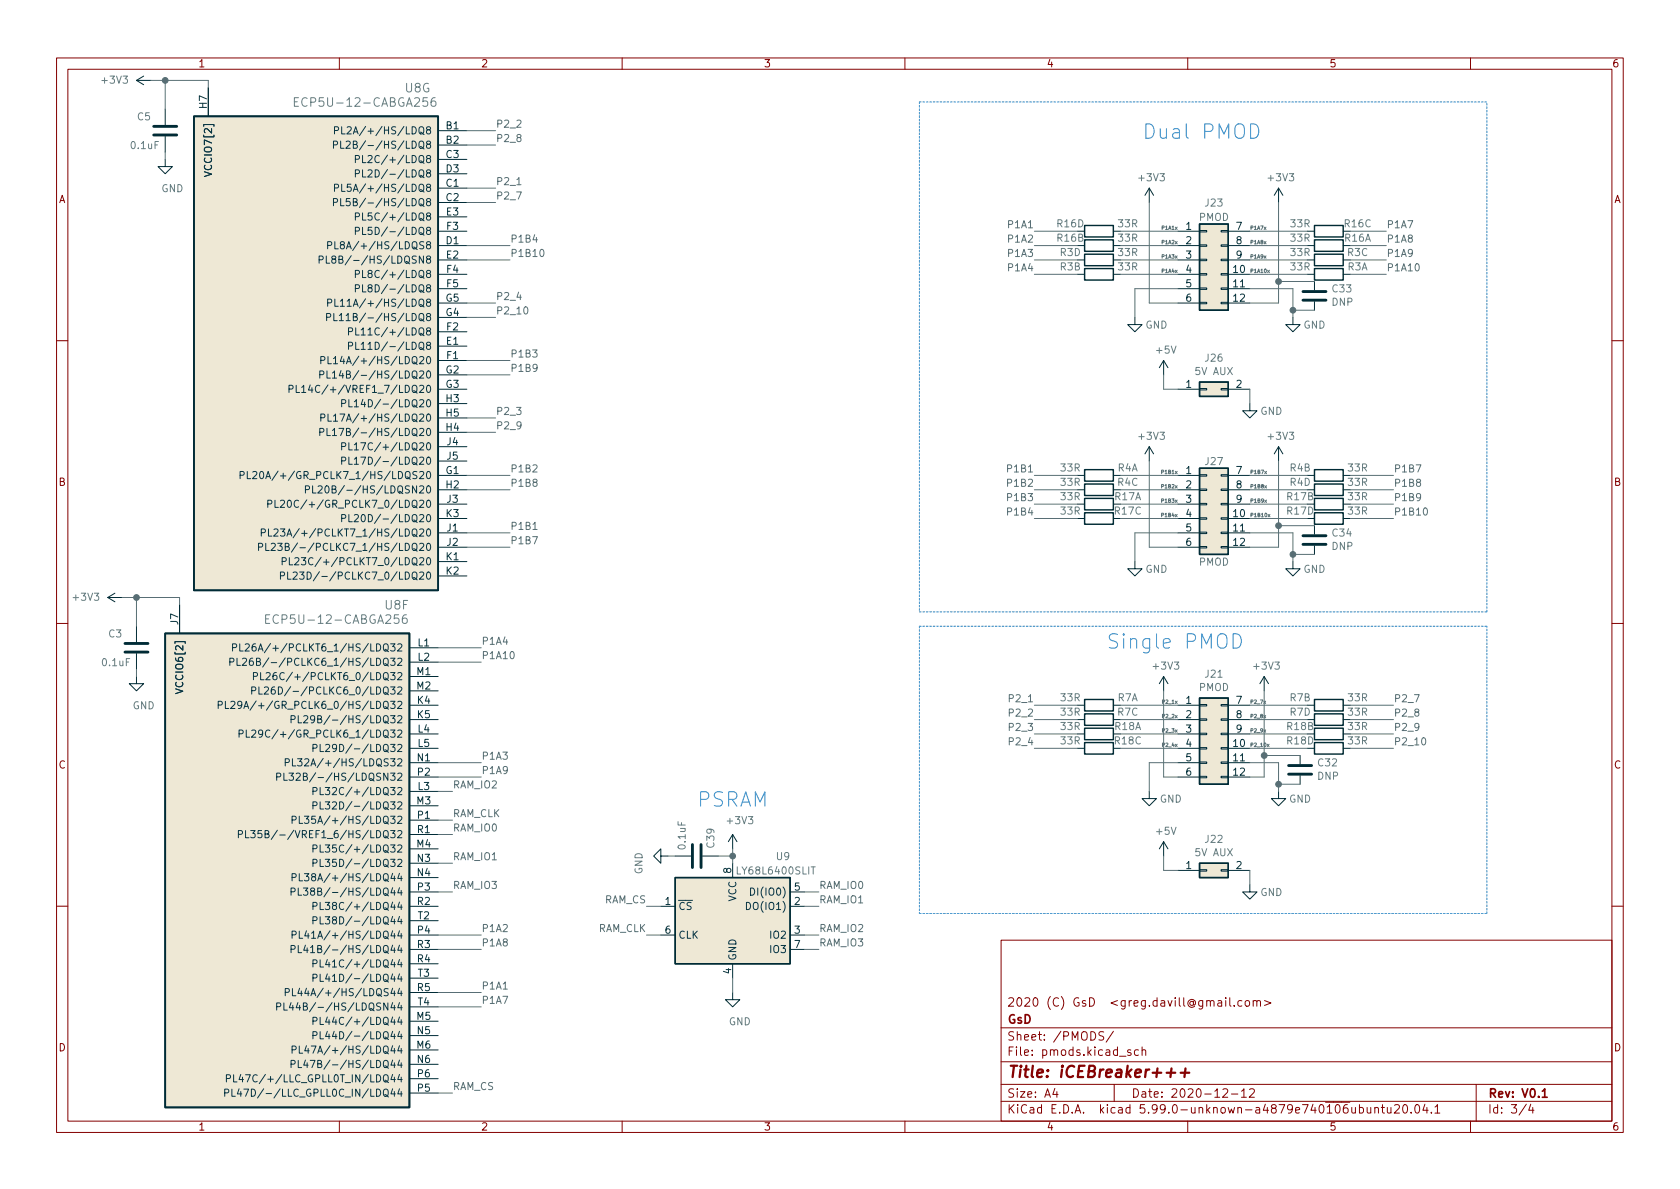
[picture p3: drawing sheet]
<svg xmlns="http://www.w3.org/2000/svg" width="297mm" height="210mm" viewBox="0 0 297 210" stroke-linecap="round" stroke-linejoin="round" font-family="sans-serif">
<g fill="none" stroke="#840000" stroke-width=".18">
<path d="M10 10.2h277v190.1h-277zM12 12.2h273v186.1h-273zM60 10.2v2M110 10.2v2M160 10.2v2M210 10.2v2M260 10.2v2M10 60.2h2M285 60.2h2M10 110.2h2M285 110.2h2M10 160.2h2"/>
<path d="M177 166.3h108v32h-108zM216.7 176.4v.2M216.7 176.9v1M217.4 176.4v1.3l.2 .2M218.2 177.8v.1M219.6 177l-.5-.1-.2 .3v.4l.1 .3h.6M220.3 177l.3-.1 .3 .3v.4l-.3 .3h-.3l-.2-.3v-.4zM221.6 177.1l.2-.2 .3 .1 .1 .9M221.6 176.9v1M222.2 177.1l.2-.2 .4 .1 .1 .9M223.6 176.9l1.1 .5-1.1 .4M285 160.2h2"/>
<path d="M60 198.3v2M110 198.3v2M160 198.3v2M177 194.8h108M177 191.8h108M177 187.8h108M177 181.8h108M186.5 192.5l-.4 1h1M186.9 193v1M195.1 182.5l-.5-.1-.2 .2v.4l.6 .3 .1 .3-.2 .3h-.6M196.9 182.4l-1.3 1.9M197 191.8v3"/>
<path d="M199.9 185.7l-.3-.1-.2 .2v.3l.5 .1v.4h-.5M201.3 185.7l-.4-.1-.3 .3v.4l.1 .3h.6M201.9 185.8l.2-.2 .4 .1 .1 .9M201.9 185.1v1.5M210 198.3v2M216.2 192.7l.6-.2 .2 .2 .1 .3-1 1h1M217.7 193.5h1.2M219.5 193l.4-.5v1.5M219.5 194h.9M220.9 192.7l.6-.2 .2 .2 .1 .3-.9 1h.9M243.1 196l.2-.2 .3 .1 .1 .9M243.1 195.8v1"/>
<path d="M244.2 195.8h.6M244.4 195.3v1.3l.4 .2M245.3 195.8l.1 1h.3l.2-.1M245.9 195.8v1M246.6 195.5l.5-.2 .3 .2v.3l-.9 1h.9M248.2 195.4l.2-.1a.81 .81 0 0 1 .5 .7 .81 .81 0 0 1-.3 .8h-.1a.81 .81 0 0 1-.6-.6 .81 .81 0 0 1 .3-.8zM249.5 196.7v.1M250.3 195.5l.2-.2a.81 .81 0 0 1 .6 .7 .81 .81 0 0 1-.3 .8h-.2a.81 .81 0 0 1-.3-1.3zM251.9 195.3l-.3 1h.9M252.3 195.8v1M253.1 196.7v.1M253.7 195.8l.4-.5v1.5"/>
<path d="M253.7 196.8h.9M260 198.3v2M261 191.8v6.5M269.9 195.3l-1.3 1.9M270.6 195.3l-.3 1h.9M271 195.8v1"/>
</g>
<path d="M272.7 193l.4-.5v1.5M272.7 194h.9" fill="none" stroke="#840000" stroke-width=".3"/>
<path d="M206.3 189.7h1.5M207.1 188.9l-.2 1.6M208.8 189.7h1.5M209.6 188.9l-.2 1.6" fill="none" stroke="#840000" stroke-width=".4"/>
<g fill="none" stroke="#002b36" stroke-width=".18">
<path d="M24.1 14.2l1.3 .8M24.1 14.2h2.6M25.4 13.5l-1.3 .7M29.2 19.3v2.8M36.8 15.5v5.1M29.2 28.2v1.3h1.3l-1.3 1.2-1.3-1.2h1.3M29.2 24.1v2.8M77.5 23.1h5M77.5 25.6h5M77.5 28.2h5M77.5 30.7h5M77.5 33.3h5"/>
<path d="M77.5 35.8h5M77.5 38.3h5M203.2 33.3l-.8 1.2M203.2 33.3v2.5M203.2 33.3l.8 1.2M226.1 33.3l-.8 1.2M226.1 33.3v2.5M226.1 33.3l.7 1.2M77.5 46h5M77.5 43.4h5M77.5 40.9h5M77.5 48.5h5"/>
<path d="M77.5 51h5M77.5 53.6h5M77.5 56.1h5M77.5 58.7h5M190.5 46h1.3M190.5 43.4h1.3M190.5 48.5h1.3M196.8 46h1.3M196.8 43.4h1.3M196.8 40.9h1.3M196.8 48.5h1.3M200.7 56.1v1.3h1.2l-1.2 1.3-1.3-1.3h1.3"/>
<path d="M208.3 46h3.8M208.3 43.4h3.8M208.3 40.9h3.8M208.3 48.5h3.8M208.3 51h3.8M208.3 53.6h3.8M212.1 50.9h1.3v.3h-1.3zM212.1 53.5h1.3v.2h-1.3zM212.1 48.4h1.3v.2h-1.3zM212.1 43.3h1.3v.3h-1.3zM212.1 40.8h1.3v.2h-1.3zM212.1 45.8h1.3v.3h-1.3z"/>
<path d="M215.9 50.9h1.3v.3h-1.3zM215.9 53.5h1.3v.2h-1.3zM215.9 48.4h1.3v.2h-1.3zM215.9 43.3h1.3v.3h-1.3zM215.9 40.8h1.3v.2h-1.3zM215.9 45.8h1.3v.3h-1.3zM217.2 46h3.8M217.2 43.4h3.8M217.2 40.9h3.8M217.2 48.5h3.8M217.2 51h3.8M217.2 53.6h3.8"/>
<path d="M228.6 56.1v1.3h1.3l-1.3 1.3-1.3-1.3h1.3M231.1 46h1.3M231.1 43.4h1.3M231.1 40.9h1.3M231.1 48.5h1.3M232.4 49.8v1.5M232.4 53.3v1.6M237.5 46h1.3M237.5 43.4h1.3M237.5 48.5h1.3M77.5 61.2h5M77.5 63.7h5"/>
<path d="M77.5 66.3h5M77.5 68.8h5M77.5 71.4h5M77.5 73.9h5M77.5 76.4h5M77.5 79h5M203.2 79v2.5M203.2 79l-.8 1.3M203.2 79l.8 1.3M205.7 63.7l-.7 1.3M205.7 63.7v2.6M205.7 63.7l.8 1.3"/>
<path d="M208.3 68.8h3.8M212.1 68.7h1.3v.3h-1.3zM215.9 68.7h1.3v.3h-1.3zM217.2 68.8h3.8M221 71.4v1.2h1.2l-1.2 1.3-1.3-1.3h1.3M226.1 79v2.5M226.1 79l-.8 1.3M226.1 79l.7 1.3M77.5 89.1h5M77.5 81.5h5M77.5 84.1h5M77.5 86.6h5"/>
<path d="M77.5 91.7h5M77.5 94.2h5M77.5 96.8h5M77.5 99.3h5M190.5 89.1h1.3M190.5 84.1h1.3M190.5 86.6h1.3M190.5 91.7h1.3M196.8 84.1h1.3M196.8 91.7h1.3M200.7 99.3v1.3h1.2l-1.2 1.2-1.3-1.2h1.3M208.3 89.1h3.8"/>
<path d="M208.3 84.1h3.8M208.3 86.6h3.8M208.3 91.7h3.8M208.3 94.2h3.8M208.3 96.8h3.8M212.1 94.1h1.3v.3h-1.3zM212.1 96.6h1.3v.3h-1.3zM212.1 91.6h1.3v.2h-1.3zM212.1 86.5h1.3v.2h-1.3zM212.1 83.9h1.3v.3h-1.3zM212.1 89h1.3v.3h-1.3zM215.9 94.1h1.3v.3h-1.3z"/>
<path d="M215.9 96.6h1.3v.3h-1.3zM215.9 91.6h1.3v.2h-1.3zM215.9 86.5h1.3v.2h-1.3zM215.9 83.9h1.3v.3h-1.3zM215.9 89h1.3v.3h-1.3zM217.2 89.1h3.8M217.2 84.1h3.8M217.2 86.6h3.8M217.2 91.7h3.8M217.2 94.2h3.8M217.2 96.8h3.8M228.6 99.3v1.3h1.3l-1.3 1.2-1.3-1.2h1.3"/>
<path d="M231.1 84.1h1.3M231.1 91.7h1.3M232.4 93v1.5M232.4 96.5v1.5M237.5 89.1h1.3M237.5 84.1h1.3M237.5 86.6h1.3M237.5 91.7h1.3M19 105.7l1.3 .7M19 105.7h2.6M20.3 104.9l-1.3 .8M24.1 119.6v1.3h1.3l-1.3 1.3-1.2-1.3h1.2"/>
<path d="M24.1 110.7v2.8M24.1 115.6v2.8M31.7 106.9v5.1M72.4 114.5h5.1M72.4 117.1h5.1M72.4 119.6h5.1M77.5 101.8h5M205.7 119.6v2.6M205.7 119.6l-.7 1.3M205.7 119.6l.8 1.3M223.5 119.6l-.7 1.3M223.5 119.6v2.6"/>
<path d="M223.5 119.6l.8 1.3M72.4 124.7h5.1M72.4 129.8h5.1M72.4 127.2h5.1M72.4 132.3h5.1M72.4 134.9h5.1M72.4 137.4h5.1M72.4 122.2h5.1M72.4 139.9h5.1M190.5 124.7h1.3M190.5 129.8h1.3M190.5 127.2h1.3"/>
<path d="M190.5 132.3h1.3M196.8 124.7h1.3M196.8 132.3h1.3M203.2 139.9v1.3h1.3l-1.3 1.3-1.3-1.3h1.3M208.3 124.7h3.8M208.3 129.8h3.8M208.3 127.2h3.8M208.3 132.3h3.8M208.3 134.9h3.8M208.3 137.4h3.8M212.1 134.7h1.3v.3h-1.3zM212.1 137.3h1.3v.2h-1.3z"/>
<path d="M212.1 132.2h1.3v.3h-1.3zM212.1 127.1h1.3v.3h-1.3zM212.1 124.6h1.3v.2h-1.3zM212.1 129.7h1.3v.2h-1.3zM215.9 134.7h1.3v.3h-1.3zM215.9 137.3h1.3v.2h-1.3zM215.9 132.2h1.3v.3h-1.3zM215.9 127.1h1.3v.3h-1.3zM215.9 124.6h1.3v.2h-1.3zM215.9 129.7h1.3v.2h-1.3zM217.2 124.7h3.8M217.2 129.8h3.8"/>
<path d="M217.2 127.2h3.8M217.2 132.3h3.8M217.2 134.9h3.8M217.2 137.4h3.8M226.1 139.9v1.3h1.2l-1.2 1.3-1.3-1.3h1.3M229.9 133.6v1.5M229.9 137.2v1.5M231.1 124.7h1.3M231.1 132.3h1.3M237.5 124.7h1.3M237.5 129.8h1.3M237.5 127.2h1.3"/>
<path d="M237.5 132.3h1.3M72.4 157.7h5.1M72.4 142.5h5.1M72.4 145h5.1M72.4 147.6h5.1M72.4 150.1h5.1M72.4 152.6h5.1M72.4 155.2h5.1M116.8 151.4v-1.3l-1.2 1.3 1.2 1.2v-1.2h1.3M119.4 151.4h2.8M124.2 151.4h2.8M129.5 147.6v2.5"/>
<path d="M129.5 152.6v2.6M129.5 147.6l-.7 1.2M129.5 147.6l.8 1.2M139.7 157.7h2.5M205.7 148.8v2.6M205.7 148.8l-.7 1.3M205.7 148.8l.8 1.3M208.3 153.9h3.8M212.1 153.8h1.3v.2h-1.3zM215.9 153.8h1.3v.2h-1.3zM217.2 153.9h3.8M221 156.5v1.2h1.2l-1.2 1.3-1.3-1.3h1.3"/>
<path d="M72.4 160.3h5.1M72.4 165.3h5.1M72.4 167.9h5.1M72.4 162.8h5.1M72.4 170.4h5.1M72.4 173h5.1M72.4 175.5h5.1M72.4 178h5.1M116.8 160.3h2.6M116.8 165.3h2.6M129.5 175.5v1.3h1.3l-1.3 1.2-1.2-1.2h1.2M129.5 170.4v2.6"/>
<path d="M139.7 160.3h2.5M139.7 165.3h2.5M139.7 167.9h2.5M72.4 180.6h5.1M72.4 183.1h5.1M72.4 185.7h5.1M72.4 188.2h5.1M72.4 190.7h5.1M72.4 193.3h5.1"/>
</g>
<g fill="none" stroke="#002b36" stroke-width=".25">
<path d="M191.8 39.9h5v2h-5zM212.1 39.6h5.1v15.3h-5.1zM232.4 39.9h5.1v2h-5.1zM191.8 45h5v2h-5zM191.8 42.4h5v2h-5zM191.8 47.5h5v2h-5zM232.4 45h5.1v2h-5.1zM232.4 42.4h5.1v2h-5.1zM232.4 47.5h5.1v2h-5.1zM212.1 67.6h5.1v2.5h-5.1zM191.8 90.7h5v2h-5zM191.8 83.1h5v2h-5z"/>
<path d="M191.8 88.1h5v2.1h-5zM191.8 85.6h5v2h-5zM212.1 82.8h5.1v15.2h-5.1zM232.4 88.1h5.1v2.1h-5.1zM232.4 90.7h5.1v2h-5.1zM232.4 85.6h5.1v2h-5.1zM232.4 83.1h5.1v2h-5.1zM191.8 123.7h5v2h-5zM191.8 128.8h5v2h-5zM191.8 126.2h5v2.1h-5zM191.8 131.3h5v2h-5zM212.1 123.4h5.1v15.3h-5.1z"/>
<path d="M232.4 131.3h5.1v2h-5.1zM232.4 128.8h5.1v2h-5.1zM232.4 126.2h5.1v2.1h-5.1zM232.4 123.7h5.1v2h-5.1zM119.4 155.2h20.3v15.2h-20.3zM212.1 152.6h5.1v2.6h-5.1z"/>
</g>
<path d="M27.2 23.9h4M27.2 22.3h4M230.4 51.6h4M230.4 53.1h4M230.4 94.7h4M230.4 96.3h4M22.1 115.3h4.1M22.1 113.8h4.1M227.8 135.4h4.1M227.8 136.9h4.1M122.4 149.3v4.1M124 149.3v4.1" fill="none" stroke="#002b36" stroke-width=".51"/>
<g fill="#eee8d5" stroke="#eee8d5" stroke-width=".18">
<path d="M34.3 20.6h43.2v83.8h-43.2z"/>
<path d="M212.1 123.4h5.1v15.3h-5.1z"/>
<path d="M212.1 67.6h5.1v2.5h-5.1z"/>
<path d="M212.1 39.6h5.1v15.3h-5.1z"/>
<path d="M212.1 152.6h5.1v2.6h-5.1z"/>
<path d="M212.1 82.8h5.1v15.2h-5.1z"/>
<path d="M119.4 155.2h20.3v15.2h-20.3z"/>
<path d="M29.2 112h43.2v83.8h-43.2z"/>
</g>
<path d="M34.3 20.6h43.2v83.8h-43.2zM29.2 112h43.2v83.8h-43.2z" fill="none" stroke="#002b36" stroke-width=".3"/>
<g fill="none" stroke="#073642" stroke-width=".18">
<path d="M36.1 30.4l1.3 .4-1.3 .4M59 25.6h.6l.1-.2-.1-.3-.6-.1v1.2M59 35.8l.6-.1 .1-.2-.1-.3-.6-.1v1.3M59.1 23.1l.6-.1 .2-.2-.1-.3-.7-.1v1.3M59.1 33.2h.6l.2-.2-.1-.3-.7-.1v1.2M60.2 25v1.2h.6M60.2 35.1v1.3h.6M60.4 22.4v1.3h.6M60.4 32.6v1.2h.6M61.2 25.1l.5-.1 .2 .3-.8 .9h.8M61.4 22.5l.5-.1 .2 .4-.8 .9h.8M61.9 35.1h-.6l-.1 .6 .2-.1 .4 .1 .1 .1v.5l-.2 .1-.5-.1"/>
<path d="M62 32.6h-.6v.6l.2-.1h.4l.1 .2-.1 .4-.1 .1-.5-.1M62.8 28.2l.6-.1 .2-.2-.1-.3-.7-.1v1.3M62.8 30.7l.6-.1 .2-.1-.1-.3-.7-.2v1.3M62.8 38.3h.6l.2-.2-.1-.3-.7-.1v1.2M64.1 27.5v1.3h.6M64.1 30v1.3h.6M64.1 37.7v1.2h.6M65.1 30.2l.5-.2 .2 .4-.8 .9h.8M56.4 45.9h.6l.1-.2v-.3l-.7-.1v1.2M57.7 45.3v1.2h.6M57.8 56.1l.6-.1 .1-.1-.1-.3-.6-.2v1.3M57.9 43.4l.6-.1 .2-.1-.1-.3-.7-.2v1.3"/>
<path d="M57.9 53.6l.6-.1 .2-.2-.1-.3-.7-.1v1.3M58.9 45.8l-.2-.2v-.2l.2-.1h.4l.1 .2-.1 .2-.5 .2-.1 .2v.2l.2 .2h.4l.1-.2-.1-.4-.2-.1M59 55.4v1.3h.6M59.2 42.7v1.3h.6M59.2 52.9v1.3h.6M60 55.8l.4-.4v1.3M60 56.7h.7M60.2 53.3l.3-.4v1.3M60.2 54.2h.7M60.4 43.3l-.2-.3v-.1l.2-.2 .4 .1 .1 .2-.1 .2-.5 .1-.1 .2v.3l.2 .2 .4-.1 .1-.1-.1-.4-.1-.1M61.2 55.8l.4-.4v1.3M61.2 56.7h.7"/>
<path d="M61.6 58.6h.6l.1-.2v-.3l-.7-.1v1.2M62.8 40.9l.6-.1 .2-.2-.1-.3-.7-.1v1.3M62.8 48.5l.6-.1 .2-.2-.1-.3-.7-.1v1.3M62.8 51h.6l.2-.2-.1-.3-.7-.1v1.2M62.9 58v1.2h.6M64.1 40.2v1.3h.6M64.1 47.8v1.3h.6M64.1 50.4v1.2h.6M65.3 50.9l-.2-.2v-.2l.2-.1h.4l.1 .2-.1 .2-.5 .2-.1 .1v.3l.2 .2h.4l.1-.2-.1-.4-.1-.1M65.7 40.2h-.6v.6l.2-.1h.4l.1 .2-.1 .4-.1 .2-.5-.2M51.1 68.8l.6-.1 .1-.1v-.3l-.7-.2v1.3M52.4 68.1v1.3h.6"/>
<path d="M53.3 68.5l.4-.4v1.3M53.3 69.4h.8M54.8 68.1l-.3 .9h.8M56.5 66.3l.6-.1 .2-.2-.1-.3-.7-.1v1.3M56.5 76.4h.6l.2-.2-.1-.3-.7-.1v1.2M56.7 63.7h.6l.1-.2v-.3l-.7-.1v1.2M56.7 73.9l.6-.1 .1-.2v-.3l-.7-.1v1.3M57.8 65.6v1.3h.6M57.8 75.8v1.2h.6M58 63.1v1.2h.6M58 73.2v1.3h.6M58.8 66l.3-.4v1.3"/>
<path d="M58.8 76.1l.3-.3v1.2M58.8 66.9h.7M58.8 77h.7M59 63.4l.3-.3v1.2M59 73.6l.3-.4v1.3M59 64.3h.7M59 74.5h.7M59.9 75.8h.9l-.6 1.2M60.3 65.5l-.3 .9h.8M60.4 71.3h.6l.1-.2v-.3l-.7-.1v1.2M60.4 79l.6-.1 .1-.2v-.3l-.7-.1v1.3M61.6 61.2l.6-.1 .1-.2v-.3l-.7-.1v1.3"/>
<path d="M61.7 70.7v1.2h.6M61.7 78.3v1.3h.6M62.6 71l.4-.3v1.2M62.6 78.7l.4-.4v1.3M62.6 71.9h.8M62.6 79.6h.8M62.9 60.5v1.3h.6M63.9 60.9l.3-.4v1.3M63.9 61.8h.7M42.5 84h.6l.1-.2-.1-.3-.6-.1v1.2M43.7 83.4v1.2h.6M44.7 83.5l.5-.1 .2 .3-.8 .9h.8"/>
<path d="M45.7 96.7h.6l.1-.2v-.3l-.7-.1v1.2M46 83.5l.2-.1a.68 .68 0 0 1 .4 .6 .68 .68 0 0 1-.4 .6l-.2-.1-.1-.3zM46.2 94.2l.6-.1 .1-.1v-.3l-.7-.2v1.3M47 96.1v1.2h.6M47.3 89.1h.7l.1-.2-.1-.3-.7-.1v1.2M47.5 93.5v1.3h.6M48 96.2l.4-.1 .3 .3-.8 .9h.8M48.4 93.7l.5-.2 .3 .4-.8 .9h.8M48.6 88.5v1.2h.6M49.1 96.1h.8l-.4 .5 .3 .1v.5l-.2 .1-.5-.1M49.6 88.6l.5-.1 .2 .3-.8 .9h.8M49.6 93.5h.8l-.5 .5 .4 .1v.6l-.2 .1-.5-.1"/>
<path d="M49.9 99.3l.6-.1 .1-.2v-.3l-.7-.1v1.3M50.4 96.7l.6-.1 .1-.2-.1-.2-.6-.1v1.2h.5l.2-.1 .1-.3-.3-.2M51 88.5h.1a.68 .68 0 0 1 .4 .6 .68 .68 0 0 1-.4 .6 .84 .84 0 0 1-.1-1.2zM51.2 98.6v1.3h.6M52.1 98.7l.5-.1 .3 .4-.8 .9h.8M53.3 98.6h.8l-.5 .5 .4 .1v.6l-.2 .1-.5-.1M54 86.6l.6-.1 .1-.2v-.3l-.7-.1v1.3M55.3 85.9v1.3h.6M56.2 86l.5-.1 .3 .4-.8 .9h.8M57.6 86l.2-.1a.68 .68 0 0 1 .4 .6 .68 .68 0 0 1-.4 .7 .84 .84 0 0 1-.2-1.2zM60.4 81.5l.6-.1 .1-.1v-.3l-.7-.2v1.3M60.4 91.7l.6-.1 .1-.2v-.3l-.7-.1v1.3"/>
<path d="M61.7 80.8v1.3h.6M61.7 91v1.3h.6M62.6 81.2l.4-.4v1.3M62.6 91.1l.5-.1 .3 .4-.8 .9h.8M62.6 82.1h.8M40.6 117.1l.6-.1 .2-.2-.1-.3-.7-.1v1.3M41.1 114.5h.6l.1-.2v-.3l-.7-.1v1.2M41.9 116.4v1.3h.6M42.4 113.9v1.2h.6M42.9 116.5l.5-.1 .2 .4-.8 .9h.8M43.4 114l.4-.1 .3 .3-.8 .9h.8M44.7 116.4l-.4 .1a.86 .86 0 0 0 0 1.2l.4-.2 .1-.4-.2-.2h-.3l-.2 .2"/>
<path d="M44.8 119.6l.6-.1 .1-.1v-.3l-.7-.2v1.3M45.2 113.9h-.4a.86 .86 0 0 0 0 1.2l.4-.1 .1-.4-.2-.3h-.3l-.2 .3M45.4 117l.5-.1 .1-.1v-.3l-.6-.1v1.3h.4l.2-.2 .1-.3-.3-.2M46.1 118.9v1.3h.6M47 119.1l.5-.2 .3 .4-.8 .9h.8M48.9 118.9l-.4 .1a.85 .85 0 0 0 0 1.2l.4-.1 .1-.4-.3-.3h-.2l-.2 .3M49.6 101.8h.6l.1-.2v-.3l-.7-.1v1.2M50.9 101.2v1.2h.6M51.8 101.3l.5-.1 .3 .3-.8 .9h.8M53 101.2h.8l-.5 .4 .4 .2v.5l-.2 .1-.5-.1M31.1 121.8l1.2 .4-1.2 .5M38.6 124.7l.6-.1 .1-.2-.1-.3-.6-.1v1.3"/>
<path d="M39.9 124v1.3h.6M40.8 124.1l.5-.1 .2 .4-.7 .9h.7M42.3 129.8l.6-.1 .1-.2-.1-.3-.6-.1v1.3M42.8 124.6l-.3 .2h-.2l-.3-.2 .1-.5 .4-.1 .2 .1a.84 .84 0 0 1-.3 1.2h-.3M43.5 129.1v1.3h.6M44.5 122.1h.6l.1-.2v-.3l-.7-.1v1.2M44.5 129.2l.5-.1 .2 .4-.8 .9h.8M45.8 121.5v1.2h.6M46.4 129.6l-.2 .3h-.2l-.3-.3 .1-.4 .4-.1 .2 .1a.84 .84 0 0 1-.3 1.2h-.3M46.7 121.6l.5-.1 .3 .3-.8 .9h.8M48.6 121.5h-.4a.86 .86 0 0 0 0 1.2l.4-.1 .1-.4-.3-.2h-.2l-.2 .2M48.9 137.4l.6-.1 .1-.2v-.3l-.7-.1v1.3"/>
<path d="M50.2 136.7v1.3h.6M50.4 134.8h.6l.2-.2-.1-.3-.7-.1v1.2M51.1 136.7h.8l-.4 .5 .3 .1v.6l-.2 .1-.5-.1M51.5 127.2h.6l.1-.2-.1-.3-.6-.1v1.2M51.7 134.2v1.2h.6M52.4 136.8l.5-.1 .2 .4-.8 .9h.8M52.6 134.2h.8l-.4 .5 .3 .1v.5l-.1 .1-.6-.1M52.7 126.6v1.2h.6M53.7 126.7l.5-.1 .2 .3-.8 .9h.8M55.3 132.3l.6-.1 .2-.1-.1-.3-.7-.2v1.3M55.3 139.9h.6l.2-.2-.1-.3-.7-.1v1.2M55.6 127.1l-.2 .2h-.4l-.1-.2 .1-.5h.4l.2 .1a.84 .84 0 0 1-.3 1.1h-.3"/>
<path d="M56.6 131.6v1.3h.6M56.6 139.3v1.2h.6M57.5 139.3h.8l-.4 .4 .3 .2v.5l-.1 .1-.6-.1M57.6 131.8l.5-.2 .2 .4-.8 .9h.8M42.1 147.5h.7l.1-.2-.1-.3-.7-.1v1.2M43.4 146.9v1.2h.6M44.3 146.9h.8l-.4 .5 .4 .1v.5l-.2 .1-.6-.1M46.3 146.9h-.6l-.1 .6 .2-.1h.4l.1 .2v.4l-.2 .1-.5-.1M46.9 147.5l.5-.1 .1-.2v-.2l-.6-.1v1.2h.4l.2-.1 .1-.3-.3-.2M51.5 157.7l.6-.1 .1-.1-.1-.3-.6-.2v1.3M51.6 145l.6-.1 .2-.1-.1-.3-.7-.2v1.3M51.6 155.2l.6-.1 .2-.2-.1-.3-.7-.1v1.3"/>
<path d="M52.7 157v1.3h.6M52.9 144.3v1.3h.6M52.9 154.5v1.3h.6M53.6 157h.8l-.4 .5 .4 .1v.6l-.2 .1-.6-.1M53.8 144.3h.8l-.4 .5 .3 .1v.6l-.1 .1-.6-.1M53.8 154.5h.8l-.4 .5 .3 .1v.5l-.1 .2-.6-.2M55.2 157.6l-.3-.3 .1-.1 .2-.2 .3 .1 .1 .2v.2l-.6 .1-.1 .2v.3l.3 .2 .3-.1 .1-.1v-.4l-.2-.1M55.3 142.5l.6-.1 .2-.2-.1-.3-.7-.1v1.3M55.3 150.1l.6-.1 .2-.2-.1-.3-.7-.1v1.3M55.3 152.6h.6l.2-.2-.1-.3-.7-.1v1.2M56.6 141.8v1.3h.6M56.6 149.4v1.3h.6"/>
<path d="M56.6 152v1.2h.6M56.6 159.6v1.2h.6M57.5 141.8h.8l-.4 .5 .3 .1v.5l-.1 .2-.6-.2M57.5 149.4h.8l-.4 .5 .3 .1v.6l-.1 .1-.6-.1M57.5 152h.8l-.4 .4 .3 .2v.5l-.1 .1-.6-.1M57.5 159.6h.8l-.4 .5 .3 .1v.5l-.1 .1-.6-.1M132 159.6a.64 .64 0 0 1 .7 .6 .64 .64 0 0 1-.7 .6zM132.7 157a.64 .64 0 0 1 .7 .7 .64 .64 0 0 1-.7 .6zM48.9 178h.6l.1-.2v-.3l-.7-.1v1.2M50.2 177.4v1.2h.6M50.4 175.5l.6-.1 .2-.2-.1-.3-.7-.1v1.3M51.5 167.9l.6-.1 .1-.2-.1-.3-.6-.1v1.3"/>
<path d="M51.5 177.3l-.3 .9h.7M51.6 165.3h.6l.2-.2-.1-.3-.7-.1v1.2M51.7 174.8v1.3h.6M51.8 177.8v.8M52.7 177.3l-.3 .9h.8M52.7 167.2v1.3h.6M52.9 164.7v1.2h.6M53 174.8l-.3 .9h.8M53.3 175.2v.9M54 167.1l-.3 .9h.8M54.2 164.6l-.3 .9h.8M54.3 167.6v.9"/>
<path d="M54.5 165.1v.8M54.9 167.6l.4-.4v1.3M54.9 168.5h.7M55.3 160.2h.6l.2-.2-.1-.3-.7-.1v1.2M55.3 162.8l.6-.1 .2-.2-.1-.3-.7-.1v1.3M55.3 170.4l.6-.1 .2-.1-.1-.3-.7-.2v1.3M55.3 172.9h.6l.2-.2-.1-.3-.7-.1v1.2M56.6 162.1v1.3h.6M56.6 169.7v1.3h.6M56.6 172.3v1.2h.6M56.6 179.9v1.3h.6M57.5 162.1h.8l-.4 .5 .3 .1v.6l-.1 .1-.6-.1"/>
<path d="M57.9 169.7l-.3 .9h.8M57.9 172.2l-.3 .9h.8M57.9 179.8l-.3 .9h.8M39.7 193.3l.6-.1 .2-.2-.1-.3-.7-.1v1.3M40 190.7h.6l.2-.2-.1-.3-.7-.1v1.2M41 192.6v1.3h.6M41.3 190.1v1.2h.6M42.3 192.5l-.3 .9h.8M42.6 190l-.3 .9h.8M42.6 193v.9M42.9 190.5v.8M43.1 192.6h.9l-.6 1.3"/>
<path d="M51.5 188.2l.6-.1 .1-.2-.1-.3-.6-.1v1.3M51.6 185.6h.6l.2-.2-.1-.3-.7-.1v1.2M52.7 187.5v1.3h.6M52.9 185v1.2h.6M54 187.5l-.3 .9h.8M54.2 184.9l-.3 .9h.8M54.3 187.9v.9M54.5 185.4v.8M54.8 187.5h.9l-.5 1.3M55.3 180.6l.6-.1 .2-.2-.1-.3-.7-.1v1.3M55.3 183.1l.6-.1 .2-.1-.1-.3-.7-.2v1.3M56.6 182.4v1.3h.6"/>
<path d="M57.9 182.4l-.3 .9h.8"/>
</g>
<path d="M52 18h.6M52.8 17.3h-.8v1.5h.8M76.9 17.3a.6 .6 0 0 0-.7 .6v.6l.2 .2 .4 .1 .2-.1 .1-.6-.2-.2h-.4l-.3 .2M47 109.4h.5M47.7 108.7h-.7v1.5h.7M71.9 108.7a.6 .6 0 0 0-.8 .7v.5l.2 .3h.4l.2-.1 .1-.5-.1-.2-.5-.1-.3 .3M143.4 153.3h.7" fill="none" stroke="#657b83" stroke-width=".18"/>
<g fill="none" stroke="#586e75" stroke-width=".18">
<path d="M26.7 14.2h10.1v1.3M29.2 14.2v5.1M29.2 26.9v1.3M82.5 33.3h5.1M82.5 23.1h5.1M82.5 35.8h5.1M82.5 25.6h5.1M91.4 32.7h.7M203.2 35.8v17.8h5.1M226.1 35.8v17.8h-5.1M82.5 46h7.7M82.5 56.1h5.1"/>
<path d="M82.5 53.6h5.1M82.5 43.4h7.7M92.8 54.3h.1a.68 .68 0 0 1 .4 .6 .68 .68 0 0 1-.4 .6 .84 .84 0 0 1-.1-1.2zM95.6 44.2l.1-.1a.68 .68 0 0 1 .5 .6 .68 .68 0 0 1-.5 .7 .84 .84 0 0 1-.1-1.2zM182.9 46h7.6M182.9 43.4h7.6M182.9 48.5h7.6M182.9 40.9h7.6M198.1 46h10.2M198.1 43.4h10.2M198.1 48.5h10.2M198.1 40.9h10.2"/>
<path d="M208.3 51h-7.6v5.1M221 46h10.1M221 43.4h10.1M221 48.5h10.1M221 51h7.6v5.1M221 40.9h10.1M224.1 47.8l.3 .4M224.4 47.8l-.3 .4M226.1 49.8h6.3M228.6 54.9h3.8M238.8 46h6.3M238.8 43.4h6.3"/>
<path d="M238.8 48.5h6.3M238.8 40.9h6.3M82.5 76.4h5.1M82.5 73.9h5.1M82.5 66.3h7.7M82.5 63.7h7.7M205.7 66.3v2.5h2.6M221 68.8v2.6M82.5 86.6h7.7M82.5 96.8h7.7M82.5 94.2h7.7M82.5 84.1h7.7"/>
<path d="M94.2 93.6h.8M182.9 86.6h7.6M182.9 84.1h7.6M182.9 89.1h7.6M182.9 91.7h7.6M198.1 86.6h10.2M198.1 84.1h10.2M198.1 89.1h10.2M198.1 91.7h10.2M203.2 81.5v15.3h5.1M208.3 94.2h-7.6v5.1M221 86.6h10.1"/>
<path d="M221 94.2h7.6v5.1M221 84.1h10.1M221 89.1h10.1M221 91.7h10.1M223.6 85.9l.3 .4M223.6 83.3l.3 .5M223.6 88.4l.3 .4M223.9 85.9l-.3 .4M223.9 83.3l-.3 .5M223.9 88.4l-.3 .4M224.2 91l.3 .4M224.5 91l-.3 .4"/>
<path d="M226.1 81.5v15.3h-5.1M226.1 93h6.3M228.6 98h3.8M238.8 86.6h7.6M238.8 84.1h7.6M238.8 89.1h7.6M238.8 91.7h7.6M251.8 89.9l.2-.1a.68 .68 0 0 1 .4 .7 .68 .68 0 0 1-.4 .6 .84 .84 0 0 1-.2-1.2zM21.6 105.7h10.1v1.2M24.1 105.7v5M24.1 118.4v1.2M77.5 117.1h7.6"/>
<path d="M77.5 114.5h7.6M77.5 137.4h7.6M77.5 139.9h2.5M77.5 134.9h7.6M182.9 129.8h7.6M182.9 132.3h7.6M182.9 124.7h7.6M182.9 127.2h7.6M198.1 129.8h10.2M198.1 132.3h10.2M198.1 124.7h10.2M198.1 127.2h10.2"/>
<path d="M205.7 122.2v15.2h2.6M208.3 134.9h-5.1v5M221 134.9h5.1v5M221 129.8h10.1M221 132.3h10.1M221 124.7h10.1M221 127.2h10.1M223.5 122.2v15.2h-2.5M223.5 133.6h6.4M224.1 131.6l.3 .4M224.4 131.6l-.3 .4M226.1 138.7h3.8"/>
<path d="M238.8 129.8h7.6M238.8 132.3h7.6M238.8 124.7h7.6M238.8 127.2h7.6M251.5 130.5h.2a.68 .68 0 0 1 .4 .6 .68 .68 0 0 1-.4 .6 .84 .84 0 0 1-.2-1.2zM77.5 147.6h2.5M77.5 145h2.5M77.5 157.7h2.5M77.5 152.6h2.5M118.1 151.4h1.3M127 151.4h2.5M129.5 150.1v2.5"/>
<path d="M142.2 157.7h2.6M205.7 151.4v2.5h2.6M221 153.9v2.6M77.5 165.3h7.6M77.5 178h7.6M77.5 167.9h7.6M77.5 175.5h7.6M89 174.9h.7M114.3 165.3h2.5M114.3 160.3h2.5M129.5 173v2.5M142.2 165.3h2.6"/>
<path d="M142.2 160.3h2.6M142.2 167.9h2.6M77.5 193.3h2.5"/>
</g>
<path d="M221.1 21.9a1.34 1.34 0 0 1 1.5 .8 1.34 1.34 0 0 1-.5 1.6l-1 .1zM218 112.1a1.34 1.34 0 0 1 1.5 .8 1.34 1.34 0 0 1-.5 1.6l-1 .1z" fill="none" stroke="#268bd2" stroke-width=".18"/>
<path d="M162.6 18v90.2M162.6 18h100.3M162.6 110.7v50.8M162.6 108.2h100.3M162.6 110.7h100.3M262.9 108.2v-90.2M162.6 161.5h100.3M262.9 161.5v-50.8" fill="none" stroke="#268bd2" stroke-width=".18" stroke-dasharray=".3 .3"/>
<g fill="#586e75" stroke="#586e75" stroke-width=".18">
<circle cx="223.5" cy="133.6" r=".51"/>
<circle cx="226.1" cy="138.7" r=".51"/>
<circle cx="226.1" cy="49.8" r=".51"/>
<circle cx="228.6" cy="54.9" r=".51"/>
<circle cx="129.5" cy="151.4" r=".51"/>
<circle cx="226.1" cy="93" r=".51"/>
<circle cx="228.6" cy="98" r=".51"/>
<circle cx="29.2" cy="14.2" r=".51"/>
<circle cx="24.1" cy="105.7" r=".51"/>
</g>
<g font-size="3.5" fill="#268bd2">
<text x="201.9" y="24.6">Dual PMOD</text>
<text x="195.6" y="114.7">Single PMOD</text>
<text x="123.2" y="142.7">PSRAM</text>
</g>
<text font-size="2.8" fill="#840000" x="178" y="190.6">Title: iCEBreaker+++</text>
<g font-size="2.1" fill="#657b83">
<text x="71.6" y="16.3">U8G</text>
<text x="53.4" y="18.9">ECP5U-12-CABGA256</text>
<text x="68.1" y="107.8">U8F</text>
<text x="48.4" y="110.3">ECP5U-12-CABGA256</text>
</g>
<g font-size="2.1" fill="#840000">
<text x="178" y="178">2020 (C) GsD &lt;greg.davill@gmail.com&gt;</text>
<text x="178" y="184">Sheet: /PMODS/</text>
<text x="178" y="181">GsD</text>
<text x="178" y="186.7">File: pmods.kicad_sch</text>
<text x="178" y="196.9">KiCad E.D.A. kicad 5.99.0-unknown-a4879e740~106~ubuntu20.04.1</text>
<text x="178" y="194.1">Size: A4</text>
<text x="200" y="194.1">Date: 2020-12-12</text>
<text x="263" y="194.1">Rev: V0.1</text>
<text x="263" y="196.9">Id: 3/4</text>
</g>
<g font-size="1.8" fill="#840000">
<text x="35" y="11.9">1</text>
<text x="85" y="11.9">2</text>
<text x="135" y="11.9">3</text>
<text x="185" y="11.9">4</text>
<text x="235" y="11.9">5</text>
<text x="285" y="11.9">6</text>
<text x="10.3" y="35.9">A</text>
<text x="285.3" y="35.9">A</text>
<text x="10.3" y="85.9">B</text>
<text x="285.3" y="85.9">B</text>
<text x="10.3" y="135.9">C</text>
<text x="285.3" y="135.9">C</text>
<text x="10.3" y="185.9">D</text>
<text x="285.3" y="185.9">D</text>
<text x="35" y="199.9">1</text>
<text x="85" y="199.9">2</text>
<text x="135" y="199.9">3</text>
<text x="185" y="199.9">4</text>
<text x="235" y="199.9">5</text>
<text x="285" y="199.9">6</text>
</g>
<g font-size="1.8" fill="#657b83">
<text x="18.2" y="14.8">+3V3</text>
<text x="24.3" y="21.3">C5</text>
<text x="23.3" y="26.4">0.1uF</text>
<text x="28.5" y="34">GND</text>
<text x="201.5" y="32">+3V3</text>
<text x="224.4" y="32">+3V3</text>
<text x="187" y="40.2">R16D</text>
<text x="197.8" y="40.2">33R</text>
<text x="212" y="39.1">PMOD</text>
<text x="213.2" y="36.5">J23</text>
<text x="228.2" y="40.2">33R</text>
<text x="237.8" y="40.2">R16C</text>
<text x="187.5" y="45.3">R3D</text>
<text x="187.5" y="47.8">R3B</text>
<text x="197.8" y="45.3">33R</text>
<text x="197.8" y="42.7">33R</text>
<text x="197.8" y="47.8">33R</text>
<text x="228.2" y="45.3">33R</text>
<text x="228.2" y="42.7">33R</text>
<text x="228.2" y="47.8">33R</text>
<text x="237.8" y="42.7">R16A</text>
<text x="238.3" y="45.3">R3C</text>
<text x="238.3" y="47.8">R3A</text>
<text x="235.6" y="51.7">C33</text>
<text x="202.5" y="58.1">GND</text>
<text x="230.4" y="58.1">GND</text>
<text x="235.5" y="54.1">DNP</text>
<text x="204.5" y="62.5">+5V</text>
<text x="213.2" y="63.9">J26</text>
<text x="211.4" y="66.3">5V AUX</text>
<text x="201.5" y="77.8">+3V3</text>
<text x="222.8" y="73.3">GND</text>
<text x="224.4" y="77.8">+3V3</text>
<text x="187.6" y="83.4">33R</text>
<text x="197.6" y="83.4">R4A</text>
<text x="213.2" y="82.2">J27</text>
<text x="228.1" y="83.4">R4B</text>
<text x="238.4" y="83.4">33R</text>
<text x="187.6" y="88.4">33R</text>
<text x="187.6" y="85.9">33R</text>
<text x="197.6" y="85.9">R4C</text>
<text x="228.1" y="85.9">R4D</text>
<text x="238.4" y="88.4">33R</text>
<text x="238.4" y="85.9">33R</text>
<text x="187.6" y="91">33R</text>
<text x="227.6" y="91">R17D</text>
<text x="235.6" y="94.9">C34</text>
<text x="238.4" y="91">33R</text>
<text x="202.5" y="101.3">GND</text>
<text x="212" y="100">PMOD</text>
<text x="230.4" y="101.3">GND</text>
<text x="235.5" y="97.2">DNP</text>
<text x="13.1" y="106.2">+3V3</text>
<text x="19.2" y="112.7">C3</text>
<text x="18.2" y="117.8">0.1uF</text>
<text x="204" y="118.4">+3V3</text>
<text x="213.2" y="119.8">J21</text>
<text x="221.8" y="118.4">+3V3</text>
<text x="23.4" y="125.4">GND</text>
<text x="187.6" y="124">33R</text>
<text x="197.6" y="124">R7A</text>
<text x="212" y="122.2">PMOD</text>
<text x="228.1" y="124">R7B</text>
<text x="238.4" y="124">33R</text>
<text x="187.6" y="129.1">33R</text>
<text x="187.6" y="126.5">33R</text>
<text x="187.6" y="131.6">33R</text>
<text x="197.1" y="131.6">R18C</text>
<text x="197.6" y="126.5">R7C</text>
<text x="228.1" y="126.5">R7D</text>
<text x="238.4" y="131.6">33R</text>
<text x="238.4" y="129.1">33R</text>
<text x="238.4" y="126.5">33R</text>
<text x="232.9" y="137.9">DNP</text>
<text x="233.1" y="135.5">C32</text>
<text x="205" y="141.9">GND</text>
<text x="227.9" y="141.9">GND</text>
<text x="126.3" y="149.8" transform="rotate(-90 126.3 149.8)">C39</text>
<text x="128.7" y="145.7">+3V3</text>
<text x="204.5" y="147.6">+5V</text>
<text x="213.2" y="149">J22</text>
<text x="113.6" y="154.6" transform="rotate(-90 113.6 154.6)">GND</text>
<text x="121.2" y="150" transform="rotate(-90 121.2 150)">0.1uF</text>
<text x="130.6" y="154.6">LY68L6400SLIT</text>
<text x="137.3" y="152.1">U9</text>
<text x="211.4" y="151.4">5V AUX</text>
<text x="222.8" y="158.4">GND</text>
<text x="128.8" y="181.3">GND</text>
</g>
<g font-size="1.8" fill="#073642">
<text x="36.6" y="19.2" transform="rotate(-90 36.6 19.2)">H7</text>
<text x="62.3" y="23.7">PL2A/+/HS/LDQ8</text>
<text x="78.9" y="22.9">B1</text>
<text x="62.7" y="26.3">PL2B/-/HS/LDQ8</text>
<text x="65.2" y="28.8">PL2C/+/LDQ8</text>
<text x="78.9" y="25.4">B2</text>
<text x="78.9" y="27.9">C3</text>
<text x="37.5" y="30.3" transform="rotate(-90 37.5 30.3)">VCCIO7[2]</text>
<text x="62.3" y="33.9">PL5A/+/HS/LDQ8</text>
<text x="65.6" y="31.4">PL2D/-/LDQ8</text>
<text x="78.9" y="30.5">D3</text>
<text x="78.9" y="33">C1</text>
<text x="78.9" y="35.6">C2</text>
<text x="62.7" y="36.4">PL5B/-/HS/LDQ8</text>
<text x="65.2" y="39">PL5C/+/LDQ8</text>
<text x="65.6" y="41.5">PL5D/-/LDQ8</text>
<text x="78.9" y="38.1">E3</text>
<text x="79" y="40.6">F3</text>
<text x="209.7" y="40.6">1</text>
<text x="218.6" y="40.6">7</text>
<text x="60.2" y="46.6">PL8B/-/HS/LDQSN8</text>
<text x="61.1" y="44.1">PL8A/+/HS/LDQS8</text>
<text x="78.9" y="43.2">D1</text>
<text x="78.9" y="45.7">E2</text>
<text x="209.7" y="43.2">2</text>
<text x="209.7" y="45.7">3</text>
<text x="218.6" y="43.2">8</text>
<text x="218.6" y="45.7">9</text>
<text x="65.2" y="49.1">PL8C/+/LDQ8</text>
<text x="65.6" y="51.7">PL8D/-/LDQ8</text>
<text x="78.8" y="53.3">G5</text>
<text x="79" y="48.3">F4</text>
<text x="79" y="50.8">F5</text>
<text x="209.7" y="48.3">4</text>
<text x="209.7" y="50.8">5</text>
<text x="209.7" y="53.3">6</text>
<text x="218.1" y="48.3">10</text>
<text x="218.1" y="50.8">11</text>
<text x="218.1" y="53.3">12</text>
<text x="61.3" y="54.2">PL11A/+/HS/LDQ8</text>
<text x="61.7" y="56.8">PL11B/-/HS/LDQ8</text>
<text x="64.2" y="59.3">PL11C/+/LDQ8</text>
<text x="78.8" y="55.9">G4</text>
<text x="79" y="58.4">F2</text>
<text x="60.3" y="64.4">PL14A/+/HS/LDQ20</text>
<text x="64.7" y="61.8">PL11D/-/LDQ8</text>
<text x="78.9" y="61">E1</text>
<text x="79" y="63.5">F1</text>
<text x="55.1" y="69.5">PL14C/+/VREF1_7/LDQ20</text>
<text x="60.7" y="66.9">PL14B/-/HS/LDQ20</text>
<text x="78.8" y="66">G2</text>
<text x="78.8" y="68.6">G3</text>
<text x="78.9" y="71.1">H3</text>
<text x="209.7" y="68.6">1</text>
<text x="218.6" y="68.6">2</text>
<text x="60.3" y="74.5">PL17A/+/HS/LDQ20</text>
<text x="60.7" y="77.1">PL17B/-/HS/LDQ20</text>
<text x="63.7" y="72">PL14D/-/LDQ20</text>
<text x="78.9" y="73.7">H5</text>
<text x="78.9" y="76.2">H4</text>
<text x="63.2" y="79.6">PL17C/+/LDQ20</text>
<text x="63.7" y="82.2">PL17D/-/LDQ20</text>
<text x="78.8" y="83.8">G1</text>
<text x="79" y="78.7">J4</text>
<text x="79" y="81.3">J5</text>
<text x="209.7" y="83.8">1</text>
<text x="218.6" y="83.8">7</text>
<text x="47.2" y="84.7">PL20A/+/GR_PCLK7_1/HS/LDQS20</text>
<text x="51.3" y="89.8">PL20C/+/GR_PCLK7_0/LDQ20</text>
<text x="58.3" y="87.2">PL20B/-/HS/LDQSN20</text>
<text x="78.9" y="86.4">H2</text>
<text x="79" y="88.9">J3</text>
<text x="209.7" y="86.4">2</text>
<text x="209.7" y="88.9">3</text>
<text x="218.6" y="86.4">8</text>
<text x="218.6" y="88.9">9</text>
<text x="50.9" y="94.9">PL23A/+/PCLKT7_1/HS/LDQ20</text>
<text x="63.7" y="92.3">PL20D/-/LDQ20</text>
<text x="78.9" y="91.4">K3</text>
<text x="79" y="94">J1</text>
<text x="209.7" y="91.4">4</text>
<text x="209.7" y="94">5</text>
<text x="218.1" y="91.4">10</text>
<text x="218.1" y="94">11</text>
<text x="51.2" y="97.4">PL23B/-/PCLKC7_1/HS/LDQ20</text>
<text x="53.9" y="99.9">PL23C/+/PCLKT7_0/LDQ20</text>
<text x="78.9" y="99.1">K1</text>
<text x="78.9" y="101.6">K2</text>
<text x="79" y="96.5">J2</text>
<text x="209.7" y="96.5">6</text>
<text x="218.1" y="96.5">12</text>
<text x="54.1" y="102.5">PL23D/-/PCLKC7_0/LDQ20</text>
<text x="31.5" y="110.5" transform="rotate(-90 31.5 110.5)">J7</text>
<text x="45.9" y="115.2">PL26A/+/PCLKT6_1/HS/LDQ32</text>
<text x="46.1" y="117.7">PL26B/-/PCLKC6_1/HS/LDQ32</text>
<text x="73.7" y="119.4">M1</text>
<text x="73.9" y="114.3">L1</text>
<text x="73.9" y="116.8">L2</text>
<text x="32.4" y="121.8" transform="rotate(-90 32.4 121.8)">VCCIO6[2]</text>
<text x="43.3" y="125.3">PL29A/+/GR_PCLK6_0/HS/LDQ32</text>
<text x="48.8" y="120.3">PL26C/+/PCLKT6_0/LDQ32</text>
<text x="49.1" y="122.8">PL26D/-/PCLKC6_0/LDQ32</text>
<text x="73.7" y="121.9">M2</text>
<text x="73.8" y="124.5">K4</text>
<text x="209.7" y="124.5">1</text>
<text x="218.6" y="124.5">7</text>
<text x="46.3" y="130.4">PL29C/+/GR_PCLK6_1/LDQ32</text>
<text x="55.6" y="127.9">PL29B/-/HS/LDQ32</text>
<text x="73.8" y="127">K5</text>
<text x="73.9" y="129.5">L4</text>
<text x="209.7" y="127">2</text>
<text x="209.7" y="129.5">3</text>
<text x="218.6" y="127">8</text>
<text x="218.6" y="129.5">9</text>
<text x="54" y="135.5">PL32A/+/HS/LDQS32</text>
<text x="58.6" y="133">PL29D/-/LDQ32</text>
<text x="73.8" y="134.6">N1</text>
<text x="73.8" y="137.2">P2</text>
<text x="73.9" y="132.1">L5</text>
<text x="209.7" y="132.1">4</text>
<text x="209.7" y="134.6">5</text>
<text x="209.7" y="137.2">6</text>
<text x="218.1" y="132.1">10</text>
<text x="218.1" y="134.6">11</text>
<text x="218.1" y="137.2">12</text>
<text x="53.2" y="138">PL32B/-/HS/LDQSN32</text>
<text x="58.2" y="140.6">PL32C/+/LDQ32</text>
<text x="58.6" y="143.1">PL32D/-/LDQ32</text>
<text x="73.7" y="142.2">M3</text>
<text x="73.9" y="139.7">L3</text>
<text x="47.5" y="148.2">PL35B/-/VREF1_6/HS/LDQ32</text>
<text x="55.2" y="145.7">PL35A/+/HS/LDQ32</text>
<text x="73.7" y="149.9">M4</text>
<text x="73.8" y="147.3">R1</text>
<text x="73.8" y="144.8">P1</text>
<text x="55.2" y="155.8">PL38A/+/HS/LDQ44</text>
<text x="58.2" y="150.7">PL35C/+/LDQ32</text>
<text x="58.6" y="153.3">PL35D/-/LDQ32</text>
<text x="73.8" y="152.4">N3</text>
<text x="73.8" y="154.9">N4</text>
<text x="129.3" y="154.4" transform="rotate(-90 129.3 154.4)">8</text>
<text x="209.7" y="153.7">1</text>
<text x="218.6" y="153.7">2</text>
<text x="55.6" y="158.4">PL38B/-/HS/LDQ44</text>
<text x="58.2" y="160.9">PL38C/+/LDQ44</text>
<text x="73.8" y="160">R2</text>
<text x="73.8" y="157.5">P3</text>
<text x="117.6" y="160">1</text>
<text x="119.9" y="160.9">~CS</text>
<text x="130.2" y="159.4" transform="rotate(-90 130.2 159.4)">VCC</text>
<text x="132.5" y="160.9">DO(IO1)</text>
<text x="133.4" y="158.4">DI(IO0)</text>
<text x="140.5" y="160">2</text>
<text x="140.5" y="157.5">5</text>
<text x="55.2" y="166">PL41A/+/HS/LDQ44</text>
<text x="58.6" y="163.4">PL38D/-/LDQ44</text>
<text x="73.8" y="167.6">R3</text>
<text x="73.8" y="165.1">P4</text>
<text x="73.9" y="162.6">T2</text>
<text x="117.6" y="165.1">6</text>
<text x="119.9" y="166">CLK</text>
<text x="136.3" y="166">IO2</text>
<text x="140.5" y="165.1">3</text>
<text x="140.5" y="167.6">7</text>
<text x="55.6" y="168.5">PL41B/-/HS/LDQ44</text>
<text x="58.2" y="171.1">PL41C/+/LDQ44</text>
<text x="58.6" y="173.6">PL41D/-/LDQ44</text>
<text x="73.8" y="170.2">R4</text>
<text x="73.9" y="172.7">T3</text>
<text x="129.3" y="172.2" transform="rotate(-90 129.3 172.2)">4</text>
<text x="130.2" y="169.9" transform="rotate(-90 130.2 169.9)">GND</text>
<text x="136.3" y="168.5">IO3</text>
<text x="53.2" y="178.7">PL44B/-/HS/LDQSN44</text>
<text x="54" y="176.1">PL44A/+/HS/LDQS44</text>
<text x="73.8" y="175.3">R5</text>
<text x="73.9" y="177.8">T4</text>
<text x="58.2" y="181.2">PL44C/+/LDQ44</text>
<text x="58.6" y="183.8">PL44D/-/LDQ44</text>
<text x="73.7" y="180.3">M5</text>
<text x="73.7" y="185.4">M6</text>
<text x="73.8" y="182.9">N5</text>
<text x="43.7" y="191.4">PL47C/+/LLC_GPLL0T_IN/LDQ44</text>
<text x="55.2" y="186.3">PL47A/+/HS/LDQ44</text>
<text x="55.6" y="188.8">PL47B/-/HS/LDQ44</text>
<text x="73.8" y="188">N6</text>
<text x="73.8" y="190.5">P6</text>
<text x="44" y="193.9">PL47D/-/LLC_GPLL0C_IN/LDQ44</text>
<text x="73.8" y="193">P5</text>
</g>
<g font-size="1.8" fill="#586e75">
<text x="87.6" y="22.6">P2_2</text>
<text x="87.6" y="25.1">P2_8</text>
<text x="87.6" y="32.7">P2_1</text>
<text x="87.6" y="35.3">P2_7</text>
<text x="178.5" y="40.3">P1A1</text>
<text x="245.1" y="40.3">P1A7</text>
<text x="90.2" y="42.9">P1B4</text>
<text x="90.2" y="45.4">P1B10</text>
<text x="178.5" y="48">P1A4</text>
<text x="178.5" y="45.4">P1A3</text>
<text x="178.5" y="42.9">P1A2</text>
<text x="245.1" y="48">P1A10</text>
<text x="245.1" y="45.4">P1A9</text>
<text x="245.1" y="42.9">P1A8</text>
<text x="87.6" y="53">P2_4</text>
<text x="87.6" y="55.6">P2_10</text>
<text x="90.2" y="65.7">P1B9</text>
<text x="90.2" y="63.2">P1B3</text>
<text x="87.6" y="75.9">P2_9</text>
<text x="87.6" y="73.4">P2_3</text>
<text x="90.2" y="83.5">P1B2</text>
<text x="178.5" y="83.5">P1B1</text>
<text x="246.4" y="83.5">P1B7</text>
<text x="90.2" y="86.1">P1B8</text>
<text x="178.5" y="86.1">P1B2</text>
<text x="178.5" y="88.6">P1B3</text>
<text x="246.4" y="88.6">P1B9</text>
<text x="246.4" y="86.1">P1B8</text>
<text x="90.2" y="93.7">P1B1</text>
<text x="178.5" y="91.1">P1B4</text>
<text x="246.4" y="91.1">P1B10</text>
<text x="90.2" y="96.2">P1B7</text>
<text x="85.1" y="114">P1A4</text>
<text x="85.1" y="116.5">P1A10</text>
<text x="178.7" y="124.2">P2_1</text>
<text x="246.4" y="124.2">P2_7</text>
<text x="178.7" y="131.8">P2_4</text>
<text x="178.7" y="129.2">P2_3</text>
<text x="178.7" y="126.7">P2_2</text>
<text x="246.4" y="131.8">P2_10</text>
<text x="246.4" y="129.2">P2_9</text>
<text x="246.4" y="126.7">P2_8</text>
<text x="85.1" y="134.3">P1A3</text>
<text x="85.1" y="136.9">P1A9</text>
<text x="80" y="139.4">RAM_IO2</text>
<text x="80" y="147">RAM_IO0</text>
<text x="80" y="144.5">RAM_CLK</text>
<text x="80" y="152.1">RAM_IO1</text>
<text x="80" y="157.2">RAM_IO3</text>
<text x="106.8" y="159.7">RAM_CS</text>
<text x="144.8" y="159.7">RAM_IO1</text>
<text x="144.8" y="157.2">RAM_IO0</text>
<text x="85.1" y="167.3">P1A8</text>
<text x="85.1" y="164.8">P1A2</text>
<text x="105.7" y="164.8">RAM_CLK</text>
<text x="144.8" y="167.3">RAM_IO3</text>
<text x="144.8" y="164.8">RAM_IO2</text>
<text x="85.1" y="177.5">P1A7</text>
<text x="85.1" y="175">P1A1</text>
<text x="80" y="192.7">RAM_CS</text>
</g>
<g font-size="1.8" fill="#002b36">
<text x="187" y="42.7">R16B</text>
<text x="197.1" y="88.4">R17A</text>
<text x="227.6" y="88.4">R17B</text>
<text x="197.1" y="91">R17C</text>
<text x="197.1" y="129.1">R18A</text>
<text x="227.6" y="131.6">R18D</text>
<text x="227.6" y="129.1">R18B</text>
</g>
<g font-size=".9" fill="#586e75">
<text x="205.6" y="40.6">P1A1x</text>
<text x="221" y="40.6">P1A7x</text>
<text x="205.6" y="43.2">P1A2x</text>
<text x="205.6" y="45.7">P1A3x</text>
<text x="221" y="45.7">P1A9x</text>
<text x="221" y="43.2">P1A8x</text>
<text x="205.6" y="48.2">P1A4x</text>
<text x="221" y="48.2">P1A10x</text>
<text x="205.6" y="83.8">P1B1x</text>
<text x="221" y="83.8">P1B7x</text>
<text x="205.6" y="86.3">P1B2x</text>
<text x="205.6" y="88.9">P1B3x</text>
<text x="221" y="86.3">P1B8x</text>
<text x="221" y="88.9">P1B9x</text>
<text x="205.6" y="91.4">P1B4x</text>
<text x="221" y="91.4">P1B10x</text>
<text x="205.7" y="124.4">P2_1x</text>
<text x="221" y="124.4">P2_7x</text>
<text x="205.7" y="129.5">P2_3x</text>
<text x="205.7" y="127">P2_2x</text>
<text x="221" y="129.5">P2_9x</text>
<text x="221" y="127">P2_8x</text>
<text x="205.7" y="132.1">P2_4x</text>
<text x="221" y="132.1">P2_10x</text>
</g>
</svg>
